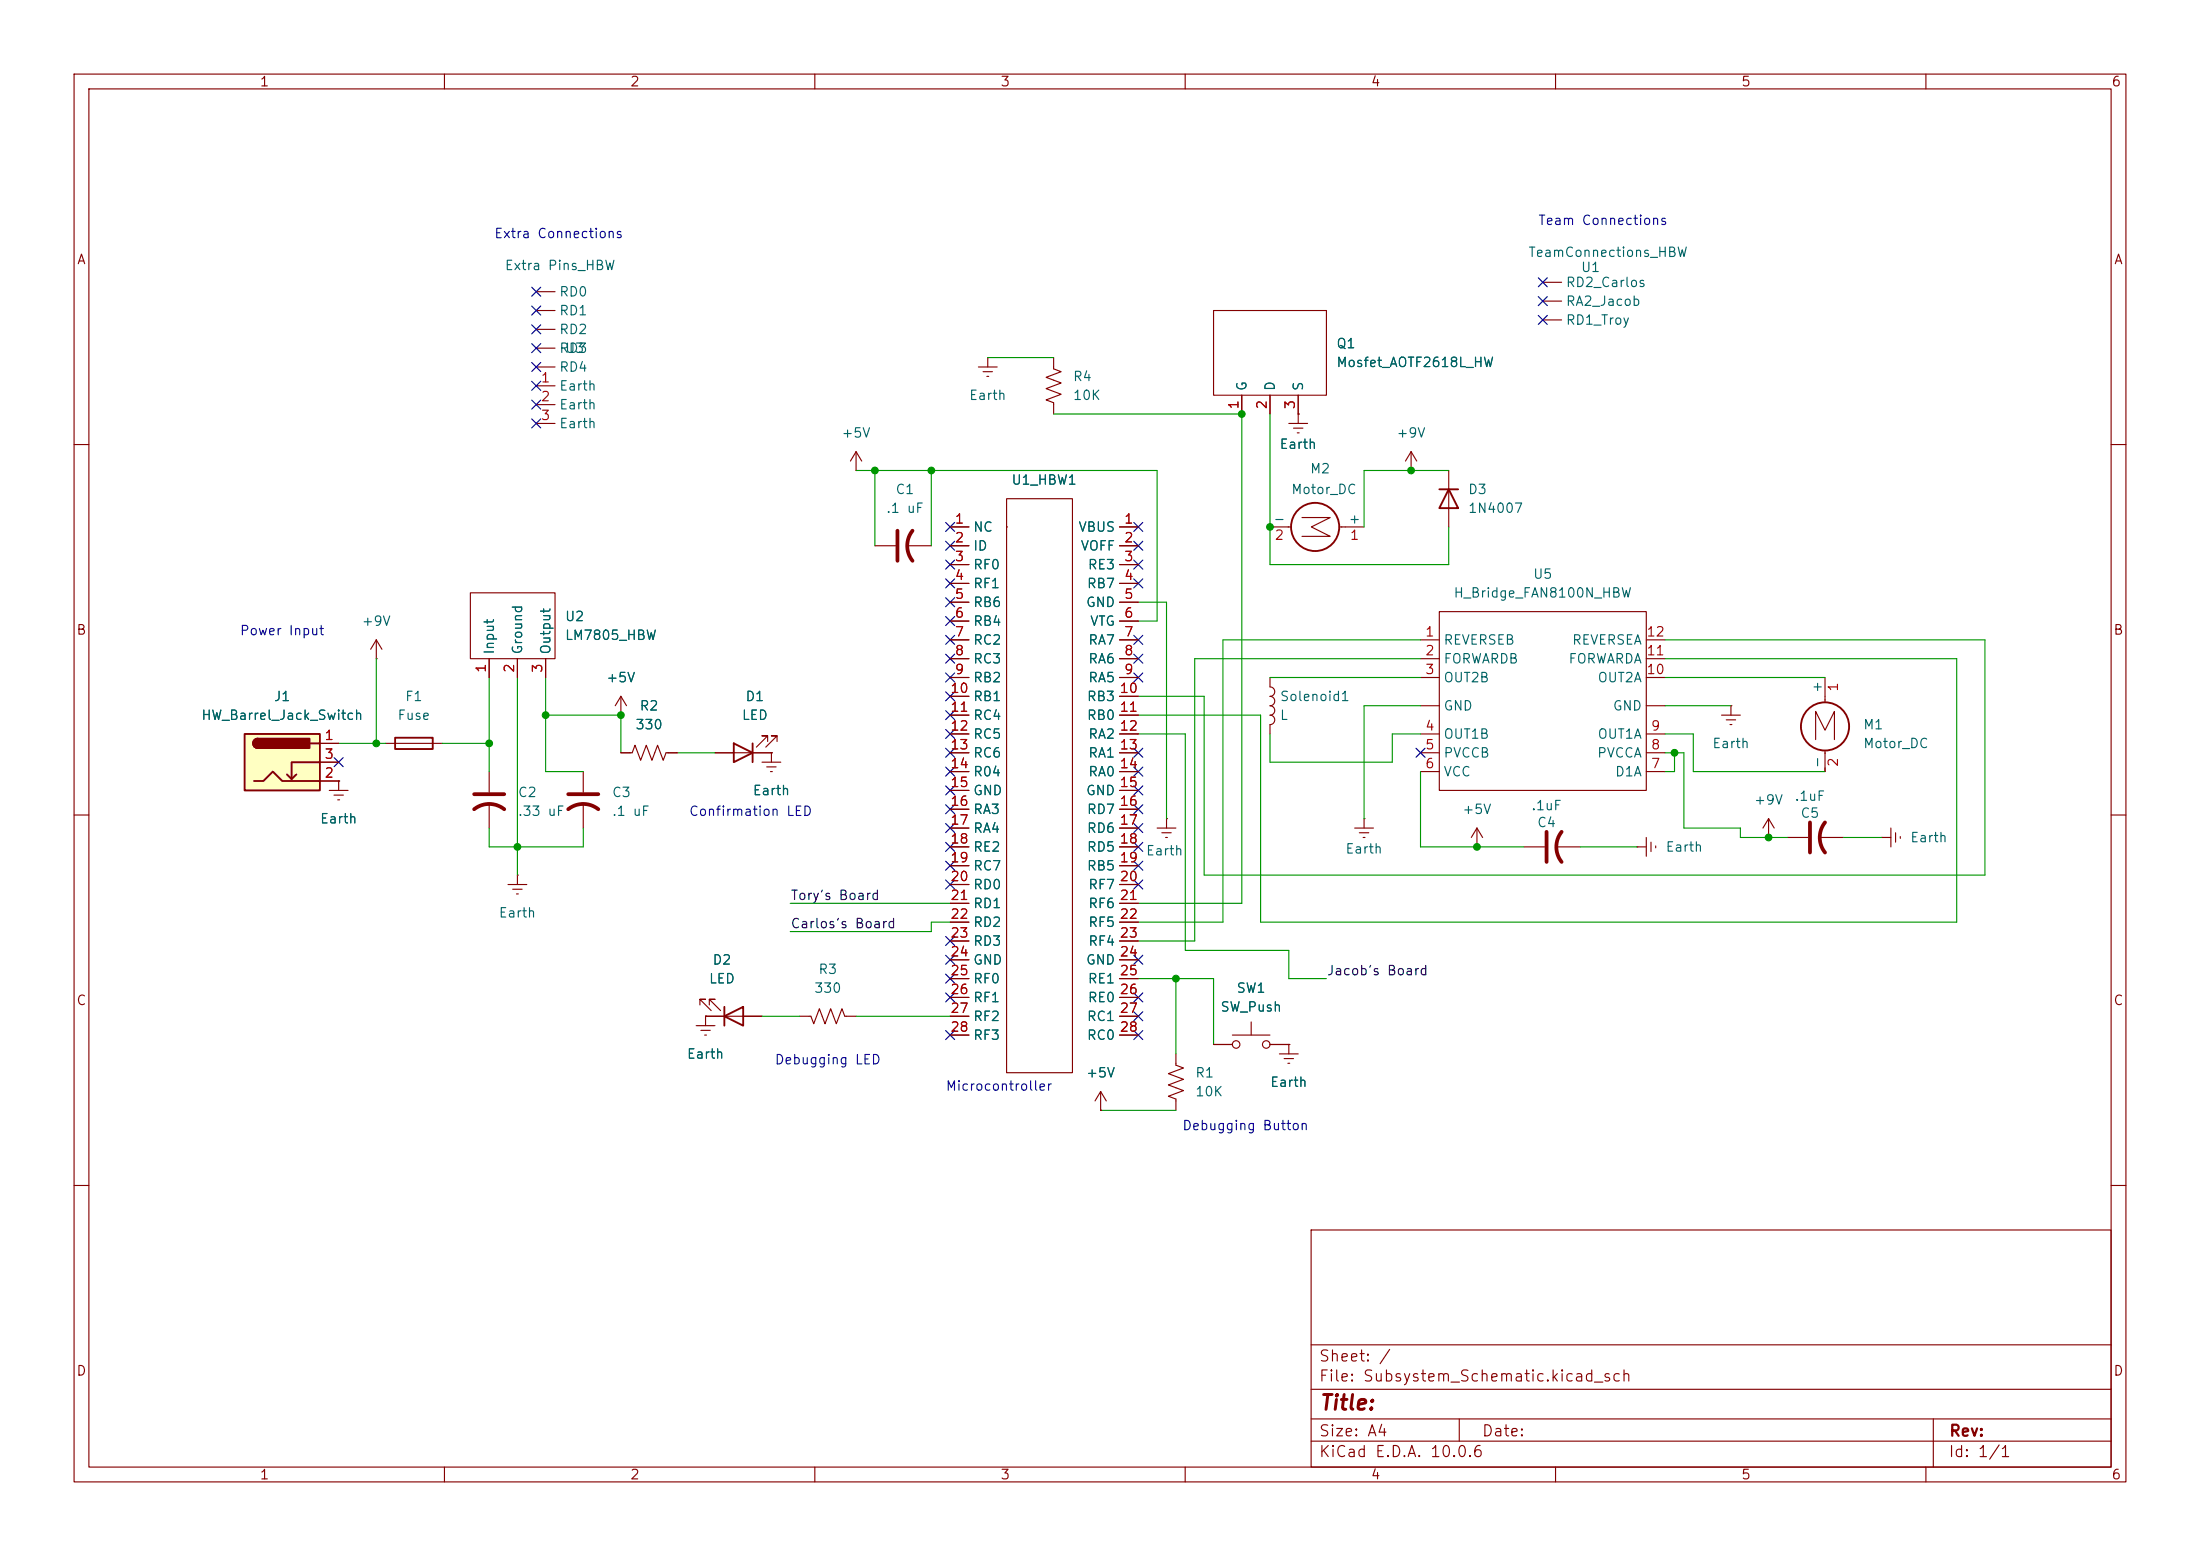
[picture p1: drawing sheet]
<svg xmlns="http://www.w3.org/2000/svg" width="297mm" height="210mm" viewBox="0 0 297 210" stroke-linecap="round" stroke-linejoin="round" font-family="sans-serif">
<g fill="none" stroke="#840000" stroke-width=".15">
<path d="M10 10h277v190h-277zM12 12h273v186h-273zM60 10v2M110 10v2M160 10v2M210 10v2M260 10v2M208.3 38.1h2.5M142.2 48.3v1.5l1.1 .4-2.1 .7 2.1 .8-2.1 .8 2.1 .7-2.1 .8 1 .4v1.5M174 57.2h2.5M174.6 57.8h1.3M175.1 58.4h.3"/>
<path d="M175.3 55.9h.1M175.3 55.9v1.3M208.3 40.6h2.5M208.3 43.2h2.5M10 60h2M115.6 63.5h.1M115.6 61l-.8 1.2M115.6 61l.7 1.2M115.6 61v2.5M118.1 73.7h2.8M122.4 73.7h3.3M128.3 73.7h2.5"/>
<path d="M128.3 71.1h2.5M128.3 76.2h2.5M128.3 78.7h2.5M135.9 67.3h8.9v77.5h-8.9zM135.9 71.1h.1M151.1 73.7h2.6M151.1 71.1h2.6M151.1 76.2h2.6M151.1 78.7h2.6M171.4 71.1h2.9M175.8 69.9h3.8l-2.6 1.2 2.6 1.3h-3.8M180.8 71.1h3.3"/>
<path d="M190.5 63.5h.1M190.5 61l-.8 1.2M190.5 61l.8 1.2M190.5 61v2.5M195.6 63.5v7.6M285 60h2M128.3 96.5h2.5M128.3 86.4h2.5M128.3 88.9h2.5M128.3 91.4h2.5M128.3 99.1h2.5M128.3 81.3h2.5"/>
<path d="M128.3 83.8h2.5M128.3 94h2.5M151.1 96.5h2.6M151.1 86.4h2.6M151.1 88.9h2.6M151.1 91.4h2.6M151.1 99.1h2.6M151.1 81.3h2.6M151.1 83.8h2.6M151.1 94h2.6M171.4 91.4v1.3a.64 .64 0 0 1 .7 .6 .64 .64 0 0 1-.7 .7 .64 .64 0 0 1 .7 .6 .64 .64 0 0 1-.7 .7 .64 .64 0 0 1 .7 .6 .64 .64 0 0 1-.7 .6 .64 .64 0 0 1 .7 .7 .64 .64 0 0 1-.7 .6M171.4 97.8v1.3"/>
<path d="M191.8 95.3h2.5M191.8 86.4h2.5M191.8 88.9h2.5M191.8 91.4h2.5M191.8 99.1h2.5M194.3 82.6h27.9v24.1h-27.9zM222.2 95.3h2.6M222.2 86.4h2.6M222.2 88.9h2.6M222.2 91.4h2.6M222.2 99.1h2.6M232.4 96.5h2.5"/>
<path d="M233 97.2h1.3M233.6 97.8h.2M233.7 95.3h.1M233.7 95.3v1.2M10 110h2M44.4 106.7h2.6M45.1 107.3h1.3M45.6 108h.2M45.7 105.4h.1M45.7 105.4v1.3M83.8 101.6h1.5l.4-1 .8 2 .7-2 .8 2 .8-2 .7 2 .4-1h1.5M102.9 102.9h2.5"/>
<path d="M103.5 103.5h1.3M104 104.1h.3M104.1 101.6h.1M104.1 101.6v1.3M128.3 111.8h2.5M128.3 101.6h2.5M128.3 114.3h2.5M128.3 104.1h2.5M128.3 106.7h2.5M128.3 109.2h2.5M128.3 116.8h2.5M128.3 119.4h2.5"/>
<path d="M151.1 111.8h2.6M151.1 101.6h2.6M151.1 114.3h2.6M151.1 104.1h2.6M151.1 106.7h2.6M151.1 109.2h2.6M151.1 116.8h2.6M151.1 119.4h2.6M156.2 111.8h2.5M156.8 112.4h1.3M157.4 113h.2M157.5 110.5h.1"/>
<path d="M157.5 110.5v1.3M182.9 111.8h2.5M183.5 112.4h1.3M184 113h.3M184.1 110.5h.1M184.1 110.5v1.3M191.8 101.6h2.5M191.8 104.1h2.5M199.4 114.3h.1M199.4 111.8l-.8 1.2M199.4 111.8l.8 1.2M199.4 111.8v2.5"/>
<path d="M205.7 114.3h2.8M210.1 114.3h3.3M221 114.3h.1M221 114.3h1.2M222.2 101.6h2.6M222.2 113v2.6M222.2 104.1h2.6M222.9 113.7v1.2M223.5 114.2v.2M238.8 113h.1M238.8 110.5l-.8 1.3M238.8 110.5l.7 1.3"/>
<path d="M238.8 110.5v2.5M241.3 113h2.8M245.6 113h3.3M254 113h.1M254 113h1.3M255.3 111.8v2.5M255.9 112.4v1.3M256.5 112.9v.3M285 110h2M94 138.4h2.5M94.5 135.6v-.7h.7h-.7l1.5 1.5M94.6 139.1h1.3"/>
<path d="M95.1 139.7h.3M95.2 137.2h.1M95.2 137.2v1.2M95.2 137.2h7.7M95.8 135.6v-.7h.7h-.7l1.5 1.5M107.9 137.2h1.6l.4 1 .7-2.1 .8 2.1 .7-2.1 .8 2.1 .8-2.1 .3 1.1h1.6M128.3 139.7h2.5M128.3 137.2h2.5M128.3 121.9h2.5M128.3 124.5h2.5M128.3 127h2.5M128.3 129.5h2.5"/>
<path d="M128.3 132.1h2.5M128.3 134.6h2.5M151.1 139.7h2.6M151.1 137.2h2.6M151.1 121.9h2.6M151.1 124.5h2.6M151.1 127h2.6M151.1 129.5h2.6M151.1 132.1h2.6M151.1 134.6h2.6M166.4 139.7h5M168.9 137.9v1.8"/>
<path d="M148.6 149.9h.1M148.6 147.3l-.8 1.3M148.6 147.3l.8 1.3M148.6 147.3v2.6M158.7 142.2v1.6l1.1 .3-2.1 .8 2.1 .8-2.1 .7 2.1 .8-2.1 .8 1 .3v1.6M163.8 141h2.6M171.4 141h2.6M172.7 142.2h2.6M173.4 142.9h1.2M173.9 143.5h.2M174 141h.1M174 141v1.2"/>
<path d="M10 160h2M177 166h108v32h-108zM285 160h2M60 198v2M110 198v2M160 198v2M177 194.5h108M177 191.5h108M177 187.5h108M177 181.5h108M197 191.5v3M210 198v2"/>
<path d="M260 198v2M261 191.5v6.5"/>
<circle cx="166.9" cy="141" r=".51"/>
<circle cx="170.9" cy="141" r=".51"/>
</g>
<g fill="none" stroke="#840000" stroke-width=".25">
<path d="M194.3 66h2.5M195.6 66l1.2 2.6h-2.5zM97.8 137.2l2.5-1.3v2.5zM97.8 135.9v2.5"/>
<circle cx="177.5" cy="71.1" r="3.3"/>
</g>
<path d="M121.2 71.6v4.1M123.2 71.6a3.3 3.3 0 0 0 0 4.1M208.8 112.3v4M210.8 112.3a3.3 3.3 0 0 0 0 4M244.3 111v4.1M246.4 111a3.3 3.3 0 0 0 0 4.1" fill="none" stroke="#840000" stroke-width=".51"/>
<path d="M33 99.1h10.2v7.6h-10.2z" fill="#ffffc2"/>
<g fill="none" stroke="#840000" stroke-width=".25">
<path d="M33 99.1h10.2v7.6h-10.2zM34.8 99.7a.64 .64 0 0 0-.6 .6 .64 .64 0 0 0 .6 .7M53.3 99.6h5.1v1.5h-5.1zM34.3 105.4h1.3l1.2-1.3 1.3 1.3h5.1M40 104.5l-.6 .7M41.9 100.3h1.3M43.2 102.9h-3.8v2.3l-.7-.7M99.1 100.3l2.5 1.3-2.5 1.3zM101.6 100.3v2.6"/>
<circle cx="246.4" cy="98" r="3.3"/>
</g>
<g fill="#840000" stroke="#840000" stroke-width=".25">
<path d="M34.3 99.9l.5-.2v1.3a.63 .63 0 0 1-.6-.4 .63 .63 0 0 1 .1-.7z"/>
<path d="M34.8 99.7h7v1.3h-7z"/>
</g>
<g fill="none" stroke="#840000" stroke-width=".15">
<path d="M72.4 39.4h2.5M72.4 41.9h2.5M72.4 44.5h2.5M72.4 47h2.5M72.4 49.5h2.5M72.4 52.1h2.5M72.4 54.6h2.5M72.4 57.2h2.5M132.1 49.5h2.5M132.7 50.2h1.3M133.2 50.8h.3M133.3 48.3h.1"/>
<path d="M133.3 48.3v1.2M163.8 41.9h15.3v11.4h-15.3zM167.6 53.3v2.6M171.4 53.3v2.6M175.3 55.9h.1M175.3 53.3v2.6M128.3 71.1h2.5M128.3 73.7h2.5M128.3 76.2h2.5M128.3 78.7h2.5M151.1 71.1h2.6M151.1 73.7h2.6"/>
<path d="M151.1 76.2h2.6M151.1 78.7h2.6M50.8 88.9h.1M50.8 86.4l-.8 1.2M50.8 86.4l.8 1.2M50.8 86.4v2.5M63.5 80h11.4v8.9h-11.4zM66 88.9v2.5M69.8 88.9v2.5M73.7 88.9v2.5M83.8 96.5h.1M83.8 94l-.7 1.3"/>
<path d="M83.8 94l.8 1.3M83.8 94v2.5M128.3 81.3h2.5M128.3 83.8h2.5M128.3 86.4h2.5M128.3 88.9h2.5M128.3 91.4h2.5M128.3 94h2.5M128.3 96.5h2.5M128.3 99.1h2.5M151.1 81.3h2.6M151.1 83.8h2.6"/>
<path d="M151.1 86.4h2.6M151.1 88.9h2.6M151.1 91.4h2.6M151.1 94h2.6M151.1 96.5h2.6M151.1 99.1h2.6M245.1 99.8v-3.8l1.3 2.6 1.2-2.6v3.8M246.4 91.4v3.4M43.2 100.3h2.5M43.2 105.4h2.5M43.2 102.9h2.5M45.7 105.4h.1"/>
<path d="M52.1 100.3h7.6M66 104.1v2.8M66 108.5v3.3M68.6 119.4h2.5M69.8 118.1h.1M69.8 118.1v1.3M78.7 104.1v2.8M78.7 108.5v3.3M83.8 101.6h1.3M90.2 101.6h1.2M96.5 101.6h7.6M103.6 100.1v-.8h-.7h.7l-1.5 1.5"/>
<path d="M104.1 101.6h.1M104.9 100.1v-.8h-.8h.8l-1.5 1.5M128.3 101.6h2.5M128.3 119.4h2.5M128.3 104.1h2.5M128.3 106.7h2.5M128.3 109.2h2.5M128.3 111.8h2.5M128.3 114.3h2.5M128.3 116.8h2.5M151.1 101.6h2.6M151.1 119.4h2.6"/>
<path d="M151.1 104.1h2.6M151.1 106.7h2.6M151.1 109.2h2.6M151.1 111.8h2.6M151.1 114.3h2.6M151.1 116.8h2.6M246.4 101.3v2.8M69.2 120h1.3M69.7 120.7h.3M95.2 137.2h.1M95.2 137.2h2.6M100.3 137.2h2.6"/>
<path d="M128.3 137.2h2.5M128.3 121.9h2.5M128.3 124.5h2.5M128.3 127h2.5M128.3 129.5h2.5M128.3 132.1h2.5M128.3 134.6h2.5M128.3 139.7h2.5M151.1 137.2h2.6M151.1 121.9h2.6M151.1 124.5h2.6M151.1 127h2.6"/>
<path d="M151.1 129.5h2.6M151.1 132.1h2.6M151.1 134.6h2.6M151.1 139.7h2.6M148.6 149.9h.1M163.8 141h2.6M171.4 141h2.6M174 141h.1"/>
</g>
<path d="M64 109.2a3.3 3.3 0 0 1 4.1 0M64 107.2h4.1M76.7 109.2a3.3 3.3 0 0 1 4.1 0M76.7 107.2h4.1" fill="none" stroke="#840000" stroke-width=".51"/>
<g fill="none" stroke="#009600" stroke-width=".15">
<path d="M133.3 48.3h8.9M142.2 55.9h25.4v66h-13.9M171.4 55.9v20.3h24.2v-5.1M115.6 63.5h40.6v20.3h-2.5M118.1 63.5v10.2M125.7 63.5v10.2M195.6 63.5h-11.5v7.6M50.8 88.9v11.4M66 91.4v12.7M69.8 91.4v26.7M73.7 91.4v12.7h5M73.7 96.5h10.1v5.1"/>
<path d="M153.7 99.1h6.3v29.2h14v3.8h5.1M153.7 81.3h3.8v29.2M171.4 99.1v3.8h16.6v-3.8h3.8M171.4 91.4h20.4M191.8 95.3h-7.7v15.2M191.8 86.4h-26.7v38.1h-11.4M191.8 88.9h-30.5v38.1h-7.6M224.8 95.3h8.9M224.8 99.1h3.8v5h17.8M224.8 91.4h21.6M224.8 88.9h39.4v35.6h-94v-28h-16.5M224.8 86.4h43.2v31.7h-105.4v-24.1h-8.9"/>
<path d="M45.7 100.3h6.4M59.7 100.3h6.3M66 111.8v2.5h12.7v-2.5M91.4 101.6h5.1M191.8 104.1v10.2h13.9M213.4 114.3h7.6M224.8 101.6h2.5v10.2h7.6v1.2h6.4M226.1 101.6v2.5h-1.3M248.9 113h5.1M102.9 137.2h5M106.7 121.9h21.6M115.6 137.2h12.7"/>
<path d="M128.3 124.5h-2.6v1.2h-19M153.7 132.1h10.1v8.9M158.7 132.1v10.1M148.6 149.9h10.1"/>
</g>
<g fill="none" stroke="#000084" stroke-width=".15">
<path d="M71.8 38.8l1.2 1.2M73 38.8l-1.2 1.2M207.7 37.5l1.2 1.2M208.9 37.5l-1.2 1.2M71.8 43.8l1.2 1.3M71.8 41.3l1.2 1.2M71.8 48.9l1.2 1.2M71.8 54l1.2 1.2M71.8 56.5l1.2 1.3M71.8 51.5l1.2 1.2M71.8 46.4l1.2 1.2M73 43.8l-1.2 1.3"/>
<path d="M73 41.3l-1.2 1.2M73 48.9l-1.2 1.2M73 54l-1.2 1.2M73 56.5l-1.2 1.3M73 51.5l-1.2 1.2M73 46.4l-1.2 1.2M207.7 40l1.2 1.2M207.7 42.6l1.2 1.2M208.9 40l-1.2 1.2M208.9 42.6l-1.2 1.2M127.7 73.1l1.2 1.2M127.7 70.5l1.2 1.2"/>
<path d="M127.7 78.1l1.2 1.2M127.7 75.6l1.2 1.2M128.9 73.1l-1.2 1.2M128.9 70.5l-1.2 1.2M128.9 78.1l-1.2 1.2M128.9 75.6l-1.2 1.2M153.1 70.5l1.2 1.2M153.1 75.6l1.2 1.2M153.1 78.1l1.2 1.2M153.1 73.1l1.2 1.2M154.3 70.5l-1.2 1.2M154.3 75.6l-1.2 1.2"/>
<path d="M154.3 78.1l-1.2 1.2M154.3 73.1l-1.2 1.2M127.7 88.3l1.2 1.2M127.7 95.9l1.2 1.2M127.7 93.4l1.2 1.2M127.7 98.5l1.2 1.2M127.7 83.2l1.2 1.2M127.7 80.7l1.2 1.2M127.7 85.8l1.2 1.2M127.7 90.8l1.2 1.2M128.9 95.9l-1.2 1.2M128.9 88.3l-1.2 1.2"/>
<path d="M128.9 93.4l-1.2 1.2M128.9 98.5l-1.2 1.2M128.9 83.2l-1.2 1.2M128.9 80.7l-1.2 1.2M128.9 85.8l-1.2 1.2M128.9 90.8l-1.2 1.2M153.1 85.8l1.2 1.2M153.1 90.8l1.2 1.2M153.1 88.3l1.2 1.2M154.3 85.8l-1.2 1.2M154.3 90.8l-1.2 1.2M154.3 88.3l-1.2 1.2"/>
<path d="M45.1 102.3l1.2 1.2M46.3 102.3l-1.2 1.2M127.7 111.2l1.2 1.2M127.7 113.7l1.2 1.2M127.7 118.8l1.2 1.2M127.7 108.6l1.2 1.2M127.7 106.1l1.2 1.2M127.7 101l1.2 1.2M127.7 116.2l1.2 1.2M127.7 103.5l1.2 1.2M128.9 111.2l-1.2 1.2M128.9 101l-1.2 1.2"/>
<path d="M128.9 113.7l-1.2 1.2M128.9 118.8l-1.2 1.2M128.9 108.6l-1.2 1.2M128.9 106.1l-1.2 1.2M128.9 116.2l-1.2 1.2M128.9 103.5l-1.2 1.2M153.1 113.7l1.2 1.2M153.1 103.5l1.2 1.2M153.1 111.2l1.2 1.2M153.1 101l1.2 1.2M153.1 118.8l1.2 1.2M153.1 116.2l1.2 1.2"/>
<path d="M153.1 108.6l1.2 1.2M153.1 106.1l1.2 1.2M154.3 113.7l-1.2 1.2M154.3 101l-1.2 1.2M154.3 103.5l-1.2 1.2M154.3 111.2l-1.2 1.2M154.3 106.1l-1.2 1.2M154.3 108.6l-1.2 1.2M154.3 118.8l-1.2 1.2M154.3 116.2l-1.2 1.2M191.2 101l1.2 1.2M192.4 101l-1.2 1.2"/>
<path d="M127.7 139.1l1.2 1.2M127.7 126.4l1.2 1.2M127.7 128.9l1.2 1.2M127.7 131.5l1.2 1.2M127.7 134l1.2 1.2M128.9 139.1l-1.2 1.2M128.9 126.4l-1.2 1.2M128.9 128.9l-1.2 1.2M128.9 131.5l-1.2 1.2M128.9 134l-1.2 1.2M153.1 139.1l1.2 1.2M153.1 128.9l1.2 1.2"/>
<path d="M153.1 134l1.2 1.2M153.1 136.6l1.2 1.2M154.3 139.1l-1.2 1.2M154.3 128.9l-1.2 1.2M154.3 134l-1.2 1.2M154.3 136.6l-1.2 1.2"/>
</g>
<g fill="#009600" stroke="#009600" stroke-width=".14">
<circle cx="171.4" cy="71.1" r=".46"/>
<circle cx="167.6" cy="55.9" r=".46"/>
<circle cx="190.5" cy="63.5" r=".46"/>
<circle cx="69.8" cy="114.3" r=".46"/>
<circle cx="118.1" cy="63.5" r=".46"/>
<circle cx="125.7" cy="63.5" r=".46"/>
<circle cx="83.8" cy="96.5" r=".46"/>
<circle cx="73.7" cy="96.5" r=".46"/>
<circle cx="66" cy="100.3" r=".46"/>
<circle cx="50.8" cy="100.3" r=".46"/>
<circle cx="158.7" cy="132.1" r=".46"/>
<circle cx="238.8" cy="113" r=".46"/>
<circle cx="199.4" cy="114.3" r=".46"/>
<circle cx="226.1" cy="101.6" r=".46"/>
</g>
<text font-size="2" fill="#840000" x="178" y="190.8">Title:</text>
<g font-size="1.5" fill="#840000">
<text x="178" y="184.1">Sheet: /</text>
<text x="178" y="186.8">File: Subsystem_Schematic.kicad_sch</text>
<text x="178" y="197">KiCad E.D.A. 10.0.6</text>
<text x="178" y="194.2">Size: A4</text>
<text x="200" y="194.2">Date:</text>
<text x="263" y="197">Id: 1/1</text>
<text x="263" y="194.2">Rev:</text>
</g>
<g font-size="1.3" fill="#840000">
<text x="35" y="12">1</text>
<text x="85" y="12">2</text>
<text x="135" y="12">3</text>
<text x="185" y="12">4</text>
<text x="235" y="12">5</text>
<text x="285" y="12">6</text>
<text x="10.3" y="36">A</text>
<text x="285.3" y="36">A</text>
<text x="10.2" y="86">B</text>
<text x="285.2" y="86">B</text>
<text x="10.2" y="136">C</text>
<text x="285.2" y="136">C</text>
<text x="10.2" y="186">D</text>
<text x="285.2" y="186">D</text>
<text x="35" y="200">1</text>
<text x="85" y="200">2</text>
<text x="135" y="200">3</text>
<text x="185" y="200">4</text>
<text x="235" y="200">5</text>
<text x="285" y="200">6</text>
</g>
<g font-size="1.3" fill="#0000c2">
<text x="66.6" y="32.5">Extra Connections</text>
<text x="207.6" y="30.7">Team Connections</text>
<text x="32.3" y="86.1">Power Input</text>
<text x="92.9" y="110.4">Confirmation LED</text>
<text x="104.5" y="144">Debugging LED</text>
<text x="127.6" y="147.5">Microcontroller</text>
<text x="159.5" y="152.9">Debugging Button</text>
</g>
<g font-size="1.3" fill="#006464">
<text x="206.2" y="35">TeamConnections_HBW</text>
<text x="68.1" y="36.8">Extra Pins_HBW</text>
<text x="75.4" y="40.3">RD0</text>
<text x="211.3" y="39.1">RD2_Carlos</text>
<text x="211.3" y="41.6">RA2_Jacob</text>
<text x="213.3" y="37">U1</text>
<text x="75.4" y="42.9">RD1</text>
<text x="75.4" y="45.4">RD2</text>
<text x="75.4" y="48">RD3</text>
<text x="76.2" y="48">U3</text>
<text x="180.3" y="47.3">Q1</text>
<text x="211.3" y="44.1">RD1_Troy</text>
<text x="75.4" y="50.5">RD4</text>
<text x="75.4" y="53">Earth</text>
<text x="144.8" y="51.8">R4</text>
<text x="168.6" y="52.9" transform="rotate(-90 168.6 52.9)">G</text>
<text x="172.4" y="52.9" transform="rotate(-90 172.4 52.9)">D</text>
<text x="176.2" y="52.9" transform="rotate(-90 176.2 52.9)">S</text>
<text x="180.3" y="49.9">Mosfet_AOTF2618L_HW</text>
<text x="75.4" y="55.6">Earth</text>
<text x="75.4" y="58.1">Earth</text>
<text x="113.5" y="59.4">+5V</text>
<text x="130.7" y="54.3">Earth</text>
<text x="144.8" y="54.3">10K</text>
<text x="188.4" y="59.4">+9V</text>
<text x="136.5" y="65.7">U1_HBW1</text>
<text x="172.7" y="60.9">Earth</text>
<text x="176.8" y="64.2">M2</text>
<text x="119.5" y="69.5">.1 uF</text>
<text x="120.8" y="67">C1</text>
<text x="171.8" y="71">-</text>
<text x="174.2" y="67">Motor_DC</text>
<text x="182" y="71">+</text>
<text x="198.1" y="67">D3</text>
<text x="198.1" y="69.5">1N4007</text>
<text x="131.3" y="72.1">NC</text>
<text x="131.3" y="74.6">ID</text>
<text x="131.3" y="77.2">RF0</text>
<text x="145.5" y="72.1">VBUS</text>
<text x="145.8" y="74.6">VOFF</text>
<text x="146.8" y="77.2">RE3</text>
<text x="131.3" y="79.7">RF1</text>
<text x="131.3" y="82.2">RB6</text>
<text x="146.5" y="82.2">GND</text>
<text x="146.6" y="79.7">RB7</text>
<text x="196.1" y="81">H_Bridge_FAN8100N_HBW</text>
<text x="206.9" y="78.4">U5</text>
<text x="48.7" y="84.8">+9V</text>
<text x="67" y="88.4" transform="rotate(-90 67 88.4)">Input</text>
<text x="70.8" y="88.4" transform="rotate(-90 70.8 88.4)">Ground</text>
<text x="74.6" y="88.4" transform="rotate(-90 74.6 88.4)">Output</text>
<text x="76.2" y="84.1">U2</text>
<text x="76.2" y="86.7">LM7805_HBW</text>
<text x="131.3" y="84.8">RB4</text>
<text x="131.3" y="87.3">RC2</text>
<text x="131.3" y="89.9">RC3</text>
<text x="146.8" y="87.3">RA7</text>
<text x="146.8" y="89.9">RA6</text>
<text x="147.1" y="84.8">VTG</text>
<text x="194.8" y="87.3">REVERSEB</text>
<text x="194.8" y="89.9">FORWARDB</text>
<text x="211.7" y="89.9">FORWARDA</text>
<text x="212.1" y="87.3">REVERSEA</text>
<text x="36.9" y="94.9">J1</text>
<text x="54.6" y="94.9">F1</text>
<text x="81.8" y="92.4">+5V</text>
<text x="100.6" y="94.9">D1</text>
<text x="131.3" y="92.4">RB2</text>
<text x="131.3" y="94.9">RB1</text>
<text x="146.6" y="94.9">RB3</text>
<text x="146.8" y="92.4">RA5</text>
<text x="172.7" y="94.9">Solenoid1</text>
<text x="194.8" y="92.4">OUT2B</text>
<text x="215.6" y="92.4">OUT2A</text>
<text x="246.2" y="93.6" transform="rotate(-90 246.2 93.6)">+</text>
<text x="27.1" y="97.5">HW_Barrel_Jack_Switch</text>
<text x="53.6" y="97.5">Fuse</text>
<text x="85.7" y="98.8">330</text>
<text x="86.3" y="96.2">R2</text>
<text x="100.1" y="97.5">LED</text>
<text x="131.3" y="97.5">RC4</text>
<text x="131.3" y="100">RC5</text>
<text x="146.6" y="97.5">RB0</text>
<text x="146.8" y="100">RA2</text>
<text x="172.7" y="97.5">L</text>
<text x="194.8" y="96.2">GND</text>
<text x="194.8" y="100">OUT1B</text>
<text x="215.6" y="100">OUT1A</text>
<text x="217.6" y="96.2">GND</text>
<text x="231.1" y="101.3">Earth</text>
<text x="251.4" y="98.8">M1</text>
<text x="251.4" y="101.3">Motor_DC</text>
<text x="69.8" y="107.9">C2</text>
<text x="82.5" y="107.9">C3</text>
<text x="101.5" y="107.6">Earth</text>
<text x="131.3" y="102.6">RC6</text>
<text x="131.3" y="105.1">R04</text>
<text x="131.3" y="107.6">GND</text>
<text x="146.5" y="107.6">GND</text>
<text x="146.8" y="102.6">RA1</text>
<text x="146.8" y="105.1">RA0</text>
<text x="194.8" y="102.6">PVCCB</text>
<text x="194.8" y="105.1">VCC</text>
<text x="215.5" y="102.6">PVCCA</text>
<text x="217.9" y="105.1">D1A</text>
<text x="246.2" y="103.8" transform="rotate(-90 246.2 103.8)">-</text>
<text x="43.1" y="111.5">Earth</text>
<text x="69.8" y="110.4">.33 uF</text>
<text x="82.5" y="110.4">.1 uF</text>
<text x="131.3" y="110.2">RA3</text>
<text x="131.3" y="112.7">RA4</text>
<text x="146.6" y="110.2">RD7</text>
<text x="146.6" y="112.7">RD6</text>
<text x="197.3" y="110.2">+5V</text>
<text x="206.6" y="109.7">.1uF</text>
<text x="207.4" y="112">C4</text>
<text x="236.7" y="108.9">+9V</text>
<text x="242.2" y="108.4">.1uF</text>
<text x="243" y="110.7">C5</text>
<text x="257.8" y="114">Earth</text>
<text x="131.3" y="115.3">RE2</text>
<text x="131.3" y="117.8">RC7</text>
<text x="146.6" y="115.3">RD5</text>
<text x="146.6" y="117.8">RB5</text>
<text x="154.6" y="115.8">Earth</text>
<text x="181.5" y="115.5">Earth</text>
<text x="224.8" y="115.3">Earth</text>
<text x="67.2" y="124.2">Earth</text>
<text x="131.3" y="120.3">RD0</text>
<text x="131.3" y="122.9">RD1</text>
<text x="131.3" y="125.4">RD2</text>
<text x="146.8" y="120.3">RF7</text>
<text x="146.8" y="122.9">RF6</text>
<text x="146.8" y="125.4">RF5</text>
<text x="96.1" y="130.5">D2</text>
<text x="110.4" y="131.8">R3</text>
<text x="131.3" y="128">RD3</text>
<text x="131.3" y="130.5">GND</text>
<text x="146.5" y="130.5">GND</text>
<text x="146.8" y="128">RF4</text>
<text x="95.6" y="133">LED</text>
<text x="109.8" y="134.3">330</text>
<text x="131.3" y="133">RF0</text>
<text x="131.3" y="135.6">RF1</text>
<text x="146.8" y="133">RE1</text>
<text x="146.8" y="135.6">RE0</text>
<text x="164.7" y="136.9">SW_Push</text>
<text x="166.8" y="134.3">SW1</text>
<text x="92.6" y="143.2">Earth</text>
<text x="131.3" y="138.1">RF2</text>
<text x="131.3" y="140.7">RF3</text>
<text x="146.6" y="138.1">RC1</text>
<text x="146.6" y="140.7">RC0</text>
<text x="146.5" y="145.7">+5V</text>
<text x="161.3" y="145.7">R1</text>
<text x="161.3" y="148.3">10K</text>
<text x="171.4" y="147">Earth</text>
</g>
<g font-size="1.3" fill="#a90000">
<text x="72.9" y="51.9">1</text>
<text x="72.9" y="54.5">2</text>
<text x="72.9" y="57">3</text>
<text x="167.5" y="55.3" transform="rotate(-90 167.5 55.3)">1</text>
<text x="171.3" y="55.3" transform="rotate(-90 171.3 55.3)">2</text>
<text x="175.1" y="55.3" transform="rotate(-90 175.1 55.3)">3</text>
<text x="128.8" y="71">1</text>
<text x="151.7" y="71">1</text>
<text x="128.8" y="73.5">2</text>
<text x="128.8" y="76.1">3</text>
<text x="151.7" y="73.5">2</text>
<text x="151.7" y="76.1">3</text>
<text x="172" y="73.2">2</text>
<text x="182.1" y="73.2">1</text>
<text x="128.8" y="78.6">4</text>
<text x="128.8" y="81.1">5</text>
<text x="128.8" y="83.7">6</text>
<text x="151.7" y="78.6">4</text>
<text x="151.7" y="81.1">5</text>
<text x="151.7" y="83.7">6</text>
<text x="128.8" y="86.2">7</text>
<text x="128.8" y="88.8">8</text>
<text x="151.7" y="86.2">7</text>
<text x="151.7" y="88.8">8</text>
<text x="192.3" y="86.2">1</text>
<text x="192.3" y="88.8">2</text>
<text x="222.2" y="88.8">11</text>
<text x="222.2" y="86.2">12</text>
<text x="65.9" y="90.9" transform="rotate(-90 65.9 90.9)">1</text>
<text x="69.7" y="90.9" transform="rotate(-90 69.7 90.9)">2</text>
<text x="73.5" y="90.9" transform="rotate(-90 73.5 90.9)">3</text>
<text x="128.2" y="93.8">10</text>
<text x="128.8" y="91.3">9</text>
<text x="151.1" y="93.8">10</text>
<text x="151.7" y="91.3">9</text>
<text x="192.3" y="91.3">3</text>
<text x="222.2" y="91.3">10</text>
<text x="248.4" y="93.4" transform="rotate(-90 248.4 93.4)">1</text>
<text x="43.7" y="100.2">1</text>
<text x="128.2" y="96.4">11</text>
<text x="128.2" y="98.9">12</text>
<text x="128.2" y="101.5">13</text>
<text x="151.1" y="96.4">11</text>
<text x="151.1" y="98.9">12</text>
<text x="151.1" y="101.5">13</text>
<text x="192.3" y="98.9">4</text>
<text x="192.3" y="101.5">5</text>
<text x="222.8" y="101.5">8</text>
<text x="222.8" y="98.9">9</text>
<text x="43.7" y="105.3">2</text>
<text x="43.7" y="102.7">3</text>
<text x="128.2" y="104">14</text>
<text x="128.2" y="106.5">15</text>
<text x="151.1" y="104">14</text>
<text x="151.1" y="106.5">15</text>
<text x="192.3" y="104">6</text>
<text x="222.8" y="104">7</text>
<text x="248.4" y="103.6" transform="rotate(-90 248.4 103.6)">2</text>
<text x="128.2" y="109.1">16</text>
<text x="128.2" y="111.6">17</text>
<text x="151.1" y="109.1">16</text>
<text x="151.1" y="111.6">17</text>
<text x="128.2" y="114.2">18</text>
<text x="128.2" y="116.7">19</text>
<text x="128.2" y="119.2">20</text>
<text x="151.1" y="114.2">18</text>
<text x="151.1" y="116.7">19</text>
<text x="151.1" y="119.2">20</text>
<text x="128.2" y="121.8">21</text>
<text x="128.2" y="124.3">22</text>
<text x="151.1" y="121.8">21</text>
<text x="151.1" y="124.3">22</text>
<text x="128.2" y="126.9">23</text>
<text x="128.2" y="129.4">24</text>
<text x="128.2" y="131.9">25</text>
<text x="151.1" y="126.9">23</text>
<text x="151.1" y="129.4">24</text>
<text x="151.1" y="131.9">25</text>
<text x="128.2" y="134.5">26</text>
<text x="128.2" y="137">27</text>
<text x="151.1" y="134.5">26</text>
<text x="151.1" y="137">27</text>
<text x="128.2" y="139.6">28</text>
<text x="151.1" y="139.6">28</text>
</g>
<g font-size="1.3" fill="#0f0f0f">
<text x="106.7" y="125.6">Carlos's Board</text>
<text x="106.7" y="121.8">Tory's Board</text>
<text x="179" y="132">Jacob's Board</text>
</g>
</svg>
